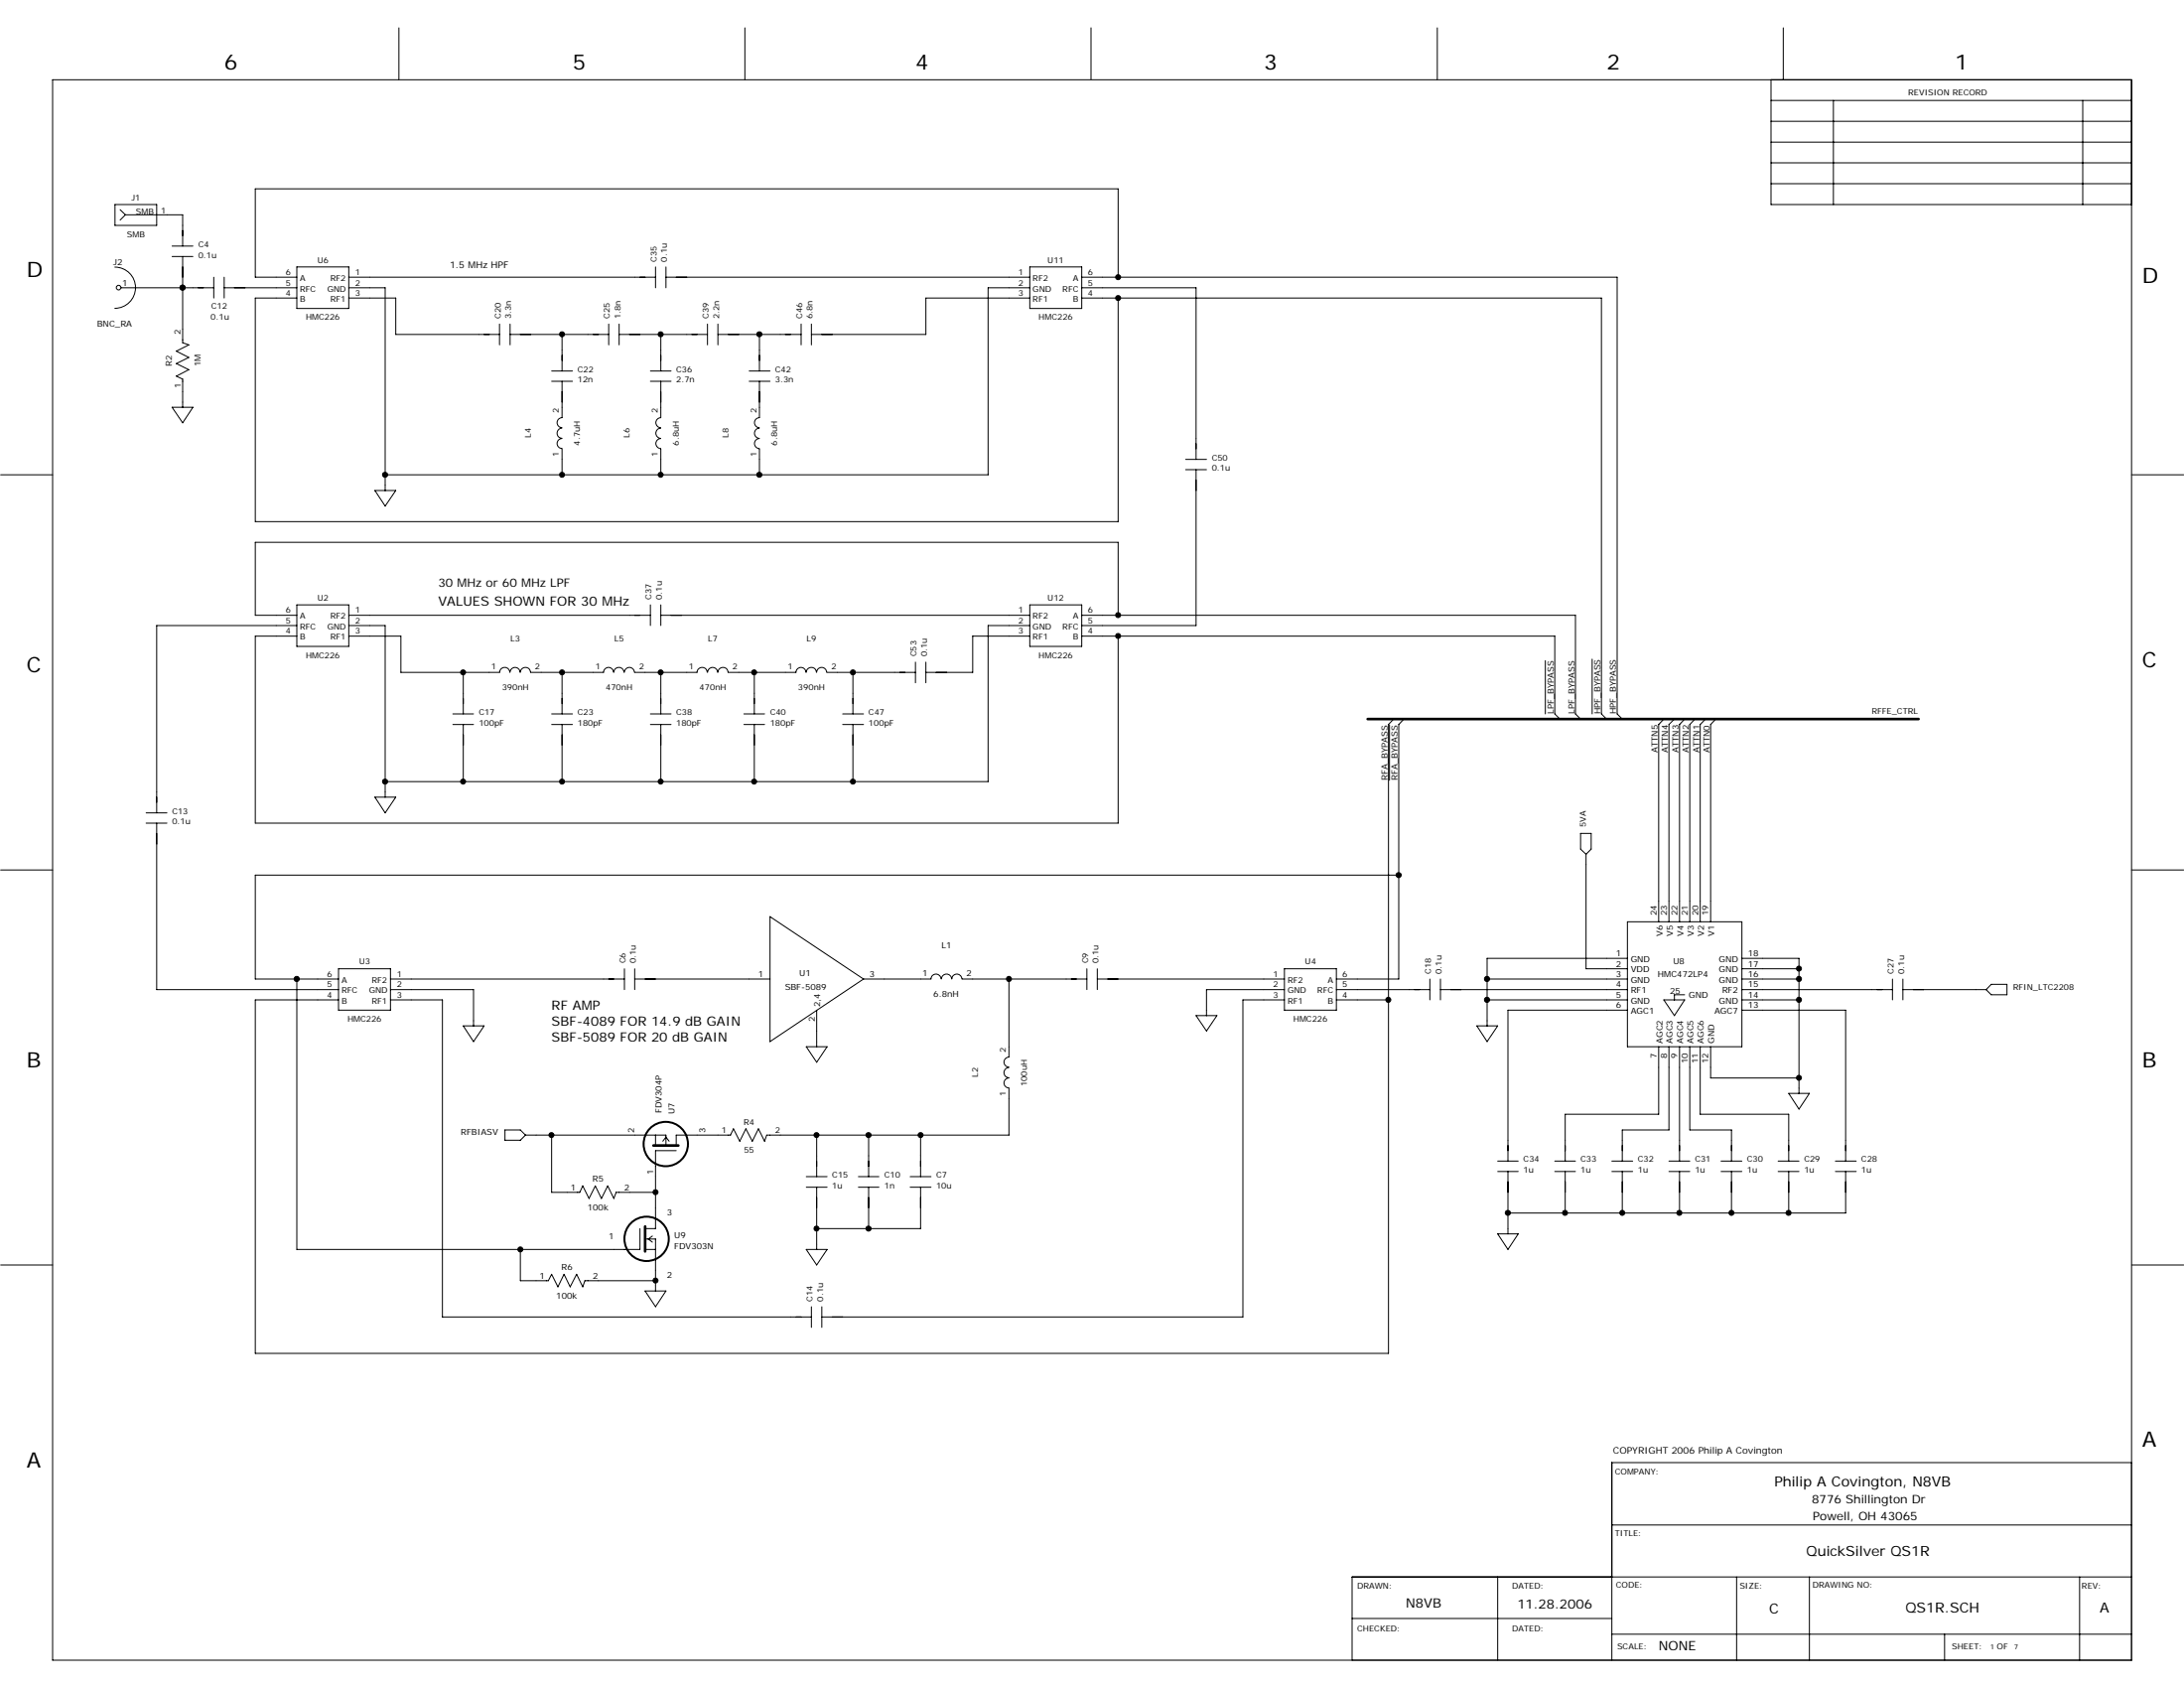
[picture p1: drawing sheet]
<svg xmlns="http://www.w3.org/2000/svg" width="279mm" height="216mm" viewBox="0 0 279 216" stroke-linecap="round" stroke-linejoin="round" font-family="sans-serif">
<g fill="none" stroke="#000" stroke-width=".13">
<path d="M6.7 10.2h266v202.1h-266zM51 3.6v6.6M95.3 3.6v6.6M139.6 3.6v6.6M183.9 3.6v6.6M226.6 10.2v16h46.1M226.6 15.5h46.1M226.6 12.8h46.1M226.6 18.2h46.1M228.1 3.6v6.6M234.5 12.8v13.4M266.4 12.8v13.4"/>
<path d="M14.7 34.2a2.64 2.64 0 0 1 2.6 2.6 2.64 2.64 0 0 1-2.6 2.6M14.7 26.2h5.3v2.6h-5.3zM15.4 26.8l.6 .7M15.5 36.8h11.8M16 27.5h7.4v4M16 27.5l-.6 .7M22 31.5h2.7M22 32.8h2.7M23.4 36.8h.1M23.4 32.8v11l.8 .3-1.6 .8 1.6 .8-1.6 .8 1.6 .8-1.6 .8 .8 .4v3.6M27.3 35.5v2.6M28.7 36.8h9.3"/>
<path d="M28.7 35.5v2.6M38 34.1h6.6v5.4h-6.6zM38 35.5h-5.3v-11.3h110.3v11.3M38 38.1h-5.3v28.6h110.3v-28.6M44.6 35.5h39.3M44.6 36.8h4.7v25.9M44.6 38.1h6v4.7h13.3M83.9 34.1v2.7M85.2 35.5h46.5M85.2 34.1v2.7M131.7 36.8h-5.3v23.9h-77.1M131.7 34.1h6.7v5.4h-6.7z"/>
<path d="M131.7 38.1h-13.3v4.7h-14.6M138.4 35.5h68.5v55.8l.6 .7M138.4 36.8h14.6v22M138.4 38.1h66.5v53.2l.6 .7M226.6 23.5h46.1M226.6 20.8h46.1M22 52.1h2.7l-1.3 2zM63.9 41.4v2.7M65.3 42.8h12.6M65.3 41.4v2.7M70.6 47.5h2.6M70.6 48.8h2.6"/>
<path d="M71.9 56.1a.64 .64 0 0 0-.6 .6 .64 .64 0 0 0 .6 .7M71.9 54.8a.65 .65 0 0 0-.6 .6 .65 .65 0 0 0 .6 .6M71.9 53.4a.64 .64 0 0 0-.6 .7 .64 .64 0 0 0 .6 .6M71.9 42.8v4.7M71.9 48.8v4.6M71.9 57.4v3.3M77.9 41.4v2.7M79.2 42.8h11.3M79.2 41.4v2.7M83.2 47.5h2.7M83.2 48.8h2.7M84.5 56.1a.65 .65 0 0 0-.6 .6 .65 .65 0 0 0 .6 .7"/>
<path d="M84.5 54.8a.66 .66 0 0 0-.6 .6 .66 .66 0 0 0 .6 .7M84.5 53.4a.65 .65 0 0 0-.6 .7 .65 .65 0 0 0 .6 .6M84.5 42.8v4.7M84.5 48.8v4.6M84.5 57.4v3.3M90.5 41.4v2.7M91.8 42.8h10.7M91.8 41.4v2.7M95.8 47.5h2.7M95.8 48.8h2.7M97.1 56.1a.65 .65 0 0 0-.6 .6 .65 .65 0 0 0 .6 .7M97.1 54.8a.66 .66 0 0 0-.6 .6 .66 .66 0 0 0 .6 .7"/>
<path d="M97.1 53.4a.65 .65 0 0 0-.6 .7 .65 .65 0 0 0 .6 .6M97.2 42.8v4.7M97.2 48.8v4.6M97.2 57.4v3.3M102.5 41.4v2.7M103.8 41.4v2.7M151.7 58.8h2.6M.1 60.7h6.6M38 77.4h6.6v5.3h-6.6zM38 78.7h-5.3v-9.3h110.3v9.3M44.6 78.7h38.6M48 62.7h2.6l-1.3 2z"/>
<path d="M83.2 77.4v2.6M84.5 78.7h47.2M84.5 77.4v2.6M131.7 77.4h6.7v5.3h-6.7zM138.4 78.7h63.1v12.6l.7 .7M151.7 60.1h2.6M153 60.1v19.9h-14.6M272.7 60.7h6.7M38 80h-18v24M38 81.4h-5.3v23.9h110.3v-23.9M44.6 80h4.7v22M44.6 81.4h6.7v4.6h12.6"/>
<path d="M57.9 91.3h2.7M57.9 92.7h2.7M59.3 86v5.3M59.3 92.7v7.3M63.9 86a.65 .65 0 0 1 .7-.6 .65 .65 0 0 1 .6 .6M65.3 86a.64 .64 0 0 1 .6-.6 .64 .64 0 0 1 .6 .6M66.6 86a.65 .65 0 0 1 .6-.6 .65 .65 0 0 1 .7 .6M67.9 86h9.3M70.6 91.3h2.6M70.6 92.7h2.6M71.9 86v5.3M71.9 92.7v7.3"/>
<path d="M77.2 86a.64 .64 0 0 1 .7-.6 .64 .64 0 0 1 .6 .6M78.5 86a.65 .65 0 0 1 .7-.6 .65 .65 0 0 1 .6 .6M79.9 86a.64 .64 0 0 1 .6-.6 .64 .64 0 0 1 .7 .6M81.2 86h8M83.2 91.3h2.7M83.2 92.7h2.7M84.5 86v5.3M84.5 92.7v7.3M89.2 86a.65 .65 0 0 1 .6-.6 .65 .65 0 0 1 .7 .6M90.5 86a.64 .64 0 0 1 .7-.6 .64 .64 0 0 1 .6 .6M91.8 86a.65 .65 0 0 1 .7-.6 .65 .65 0 0 1 .6 .6M93.2 86h8.6"/>
<path d="M95.2 91.3h2.6M95.2 92.7h2.6M96.5 86v5.3M96.5 92.7v7.3M101.8 86a.64 .64 0 0 1 .7-.6 .64 .64 0 0 1 .6 .6M103.1 86a.65 .65 0 0 1 .7-.6 .65 .65 0 0 1 .6 .6M104.5 86a.64 .64 0 0 1 .6-.6 .64 .64 0 0 1 .6 .6M105.8 86h11.3M107.8 91.3h2.7M107.8 92.7h2.7M109.1 86v5.3M109.1 92.7v7.3"/>
<path d="M117.1 84.7v2.6M118.4 84.7v2.6M131.7 80h-5.3v20h-77.1M131.7 81.4h-7.3v4.6h-6M138.4 81.4h60.5v9.9l.7 .7M177.8 92.7v7.1M178.3 92l-.7 .7v80.4h-144.9v-45.2h10.6M179.6 92l-.7 .7v32.5h-7.9M197.7 84.5v6.8M203.7 84.3v7M212.9 92l-.7 .7v25.2M214.2 92l-.7 .7v25.2"/>
<path d="M215.5 92l-.6 .7v25.2M216.8 92l-.6 .7v25.2M218.2 92l-.7 .7v25.2M219.5 92l-.7 .7v25.2M.1 111.3h6.6M18.7 104h2.7M18.7 105.3h2.7M20 105.3v21.3h23.3M48 102h2.6l-1.3 2zM98.5 117.2l12 8-12 8zM178.9 111.9h-146.2v13.3h10.6M202.2 106.6h1.4v2l-.7 .7-.7-.7z"/>
<path d="M202.9 109.3v14.6h5.3M208.2 117.9h14.6v16h-14.6zM272.7 111.3h6.7M38 125.2v34.6h43.9v-2.7M43.3 123.9h6.7v5.3h-6.7zM50 125.2h29.9M50 126.6h10.6v4.6M50 127.9h6.6v40.5h47.2M59.3 131.2h2.6l-1.3 2zM79.9 123.9v2.7M81.2 125.2h17.3M81.2 123.9v2.7"/>
<path d="M103.1 133.9h2.7l-1.3 2zM104.5 129.2v4.7M110.5 125.2h8.6M119.1 125.2a.65 .65 0 0 1 .7-.6 .65 .65 0 0 1 .6 .6M120.4 125.2a.66 .66 0 0 1 .7-.6 .66 .66 0 0 1 .7 .6 .66 .66 0 0 1 .6-.6 .66 .66 0 0 1 .7 .6M123.1 125.2h15.9M129.1 137.9a.64 .64 0 0 0-.7 .6 .64 .64 0 0 0 .7 .6M129.1 136.5a.65 .65 0 0 0-.7 .7 .65 .65 0 0 0 .7 .6M129.1 125.2v10a.64 .64 0 0 0-.7 .6 .64 .64 0 0 0 .7 .7M129.1 139.2v6h-31l-.3 .8-.8-1.6-.8 1.6-.8-1.6-.8 1.6-.8-1.6-.3 .8h-7v1.3M139 123.9v2.7M140.4 125.2h23.9"/>
<path d="M140.4 123.9v2.7M153 129.9h2.7l-1.4 2zM164.3 123.9h6.7v5.3h-6.7zM164.3 126.6h-10v3.3M164.3 127.9h-5.3v40.5h-53.9M171 126.6h11.9M171 127.9h6.6M182.9 125.2v2.7M184.3 126.6h23.9M184.3 125.2v2.7M188.9 131.2h2.7l-1.4 2zM190.2 125.2h18"/>
<path d="M190.2 127.9h18M208.2 129.2h-15.3v19.3M208.2 122.6h-18v8.6M212.2 133.9v8.6h-12v6M212.9 127.9h2.6l-1.3 2zM213.5 133.9v10.6h-6v4M214.2 127.2h.1M214.2 127.2h1.3M214.2 127.2v.7M214.9 133.9v14.6M216.2 133.9v10.6h5.3v4M217.5 133.9v8.6h11.3v6"/>
<path d="M218.8 133.9v4h11.3M222.8 125.2h7.3M222.8 129.2h13.3v19.3M222.8 123.9h7.3M222.8 126.6h19.3M222.8 127.9h7.3M222.8 122.6h7.3v17.2M228.8 139.8h2.7l-1.4 2.1zM242.1 125.2v2.7M243.4 126.6h10.7M243.4 125.2v2.7M254.7 125.9h2.1v1.3h-2.1l-.6-.6z"/>
<path d="M64.6 144.5h2l.6 .7-.6 .6h-2zM66.6 159.8v4h3.5l.5-.8 .8 1.6 .8-1.6 .7 1.6 .9-1.6 .7 1.6 .3-.8h9.1M67.2 145.2h18v1.3M70.6 145.2v7.3h3.6l.3-.8 .9 1.6 .8-1.6 .7 1.6 .8-1.6 .8 1.6 .3-.8h5.1M82.5 158.5h1.4v6.6M82.5 159.8h1.4M83.5 158.1l-.6 .4 .6 .4M83.9 155.8h.1M83.9 145.2v1.3M84.8 146l.4-.6 .4 .6M86.5 147.2h-2.6v9.9h-1.4M103.1 150.5h2.7"/>
<path d="M103.1 151.8h2.7M103.1 159.8h2.7l-1.3 2zM104.5 145.2v5.3M104.5 151.8v8M109.8 150.5h2.6M109.8 151.8h2.6M111.1 145.2v5.3M111.1 151.8v5.3M116.4 150.5h2.7M116.4 151.8h2.7M117.8 145.2v5.3M117.8 151.8v5.3h-13.3"/>
<path d="M191.6 148.5h2.6M191.6 149.8h2.6M191.6 157.8h2.6l-1.3 2zM192.9 149.8v8M198.9 148.5h2.6M198.9 149.8h2.6M200.2 149.8v5.4M206.2 148.5h2.7M206.2 149.8h2.7M207.5 149.8v5.4M213.5 148.5h2.7M213.5 149.8h2.7"/>
<path d="M214.9 149.8v5.4M220.2 148.5h2.6M220.2 149.8h2.6M221.5 149.8v5.4M227.5 148.5h2.6M227.5 149.8h2.6M228.8 149.8v5.4M234.8 148.5h2.7M234.8 149.8h2.7M236.1 149.8v5.4h-43.2M.1 161.8h6.6M82.5 165.1h2.7l-1.3 2z"/>
<path d="M103.8 167.1v2.7M105.1 167.1v2.7M272.7 161.8h6.7M206.2 195.1h66.5M272.7 187.1h-66.5v25.2M173 207h33.2M191.6 201.7v10.6M206.2 209h66.5M222.2 201.7v10.6M231.5 201.7v10.6M248.8 209v3.3M266 201.7v10.6"/>
<path d="M272.7 201.7h-99.7v10.6"/>
<circle cx="15.2" cy="36.8" r=".3"/>
</g>
<g fill="none" stroke="#000" stroke-width=".25">
<circle cx="82.7" cy="158.5" r="2.84"/>
<circle cx="85.2" cy="146.3" r="2.84"/>
</g>
<path d="M175 92h70.4M82.5 156.9v3.2M83.6 146.5h3.2" fill="none" stroke="#000" stroke-width=".34"/>
<g fill="#000" stroke="#000" stroke-width=".13">
<circle cx="23.4" cy="36.8" r=".33"/>
<circle cx="143" cy="35.5" r=".32"/>
<circle cx="143" cy="38.1" r=".32"/>
<circle cx="71.9" cy="42.8" r=".32"/>
<circle cx="84.5" cy="42.8" r=".32"/>
<circle cx="97.1" cy="42.8" r=".33"/>
<circle cx="49.3" cy="60.7" r=".33"/>
<circle cx="71.9" cy="60.7" r=".32"/>
<circle cx="84.5" cy="60.7" r=".32"/>
<circle cx="97.1" cy="60.7" r=".33"/>
<circle cx="143" cy="78.7" r=".32"/>
<circle cx="49.3" cy="100" r=".33"/>
<circle cx="59.2" cy="86" r=".32"/>
<circle cx="59.2" cy="100" r=".32"/>
<circle cx="71.9" cy="86" r=".32"/>
<circle cx="71.9" cy="100" r=".32"/>
<circle cx="84.5" cy="86" r=".32"/>
<circle cx="84.5" cy="100" r=".32"/>
<circle cx="96.5" cy="86" r=".32"/>
<circle cx="96.5" cy="100" r=".32"/>
<circle cx="109.1" cy="86" r=".32"/>
<circle cx="109.1" cy="100" r=".32"/>
<circle cx="143" cy="81.3" r=".32"/>
<circle cx="178.9" cy="111.9" r=".33"/>
<circle cx="38" cy="125.2" r=".33"/>
<circle cx="129.1" cy="125.2" r=".32"/>
<circle cx="177.6" cy="127.9" r=".32"/>
<circle cx="190.2" cy="127.9" r=".33"/>
<circle cx="190.2" cy="125.2" r=".33"/>
<circle cx="230.1" cy="127.9" r=".32"/>
<circle cx="230.1" cy="125.2" r=".32"/>
<circle cx="230.1" cy="137.9" r=".32"/>
<circle cx="230.1" cy="123.9" r=".32"/>
<circle cx="66.6" cy="159.8" r=".32"/>
<circle cx="70.5" cy="145.2" r=".32"/>
<circle cx="83.9" cy="152.5" r=".32"/>
<circle cx="104.5" cy="157.1" r=".32"/>
<circle cx="104.5" cy="145.2" r=".32"/>
<circle cx="111.1" cy="157.1" r=".33"/>
<circle cx="111.1" cy="145.2" r=".33"/>
<circle cx="117.8" cy="145.2" r=".32"/>
<circle cx="192.9" cy="155.1" r=".33"/>
<circle cx="200.2" cy="155.1" r=".32"/>
<circle cx="207.5" cy="155.1" r=".32"/>
<circle cx="214.8" cy="155.1" r=".32"/>
<circle cx="221.5" cy="155.1" r=".32"/>
<circle cx="228.8" cy="155.1" r=".32"/>
<circle cx="83.9" cy="163.8" r=".32"/>
</g>
<g font-size="2.7">
<text x="28.7" y="8.9">6</text>
<text x="73.2" y="8.9">5</text>
<text x="117.1" y="8.9">4</text>
<text x="161.7" y="8.9">3</text>
<text x="205.5" y="8.9">2</text>
<text x="250.1" y="8.9">1</text>
<text x="3.4" y="35.5">D</text>
<text x="274" y="36.2">D</text>
<text x="3.4" y="86">C</text>
<text x="274" y="85.3">C</text>
<text x="3.4" y="136.5">B</text>
<text x="274" y="136.5">B</text>
<text x="274" y="185.1">A</text>
<text x="3.4" y="187.7">A</text>
</g>
<g font-size="1.8">
<text x="227" y="190.1">Philip A Covington, N8VB</text>
<text x="231.1" y="199.1">QuickSilver QS1R</text>
<text x="226.3" y="206.4">C</text>
<text x="243.8" y="206.2">QS1R.SCH</text>
<text x="268.6" y="206.2">A</text>
</g>
<g font-size="1.7">
<text x="56" y="77.5">VALUES SHOWN FOR 30 MHz</text>
<text x="70.6" y="131.2">SBF-4089 FOR 14.9 dB GAIN</text>
<text x="70.6" y="129.2">RF AMP</text>
<text x="70.6" y="133.2">SBF-5089 FOR 20 dB GAIN</text>
<text x="179.9" y="205.6">N8VB</text>
<text x="194.1" y="205.8">11.28.2006</text>
<text x="212.2" y="211.1">NONE</text>
</g>
<g font-size="1.5">
<text x="56" y="75.1">30 MHz or 60 MHz LPF</text>
<text x="231.8" y="192.3">8776 Shillington Dr</text>
<text x="231.9" y="194.4">Powell, OH 43065</text>
</g>
<g font-size="1.2">
<text x="57.5" y="34.3">1.5 MHz HPF</text>
<text x="206.4" y="185.9">COPYRIGHT 2006 Philip A Covington</text>
</g>
<g font-size="1.1">
<text x="14.5" y="33.9">J2</text>
<text x="12.4" y="41.8">BNC_RA</text>
<text x="15.6" y="36.6">1</text>
<text x="22" y="46.8" transform="rotate(-90 22 46.8)">R2</text>
<text x="23.1" y="42.8" transform="rotate(-90 23.1 42.8)">2</text>
<text x="25.7" y="46.9" transform="rotate(-90 25.7 46.9)">1M</text>
<text x="23.1" y="49.6" transform="rotate(-90 23.1 49.6)">1</text>
<text x="198.8" y="91.3" transform="rotate(-90 198.8 91.3)">LPF_BYPASS</text>
<text x="201.4" y="91.3" transform="rotate(-90 201.4 91.3)">LPF_BYPASS</text>
<text x="204.7" y="91.3" transform="rotate(-90 204.7 91.3)">HPF_BYPASS</text>
<text x="206.7" y="91.3" transform="rotate(-90 206.7 91.3)">HPF_BYPASS</text>
<text x="177.5" y="99.8" transform="rotate(-90 177.5 99.8)">RFA_BYPASS</text>
<text x="178.8" y="99.8" transform="rotate(-90 178.8 99.8)">RFA_BYPASS</text>
<text x="212.1" y="96.2" transform="rotate(-90 212.1 96.2)">ATTN5</text>
<text x="213.4" y="96.2" transform="rotate(-90 213.4 96.2)">ATTN4</text>
<text x="214.7" y="96.2" transform="rotate(-90 214.7 96.2)">ATTN3</text>
<text x="216" y="96.2" transform="rotate(-90 216 96.2)">ATTN2</text>
<text x="217.4" y="96.2" transform="rotate(-90 217.4 96.2)">ATTN1</text>
<text x="218.7" y="96.3" transform="rotate(-90 218.7 96.3)">ATTN0</text>
<text x="211.9" y="117.1" transform="rotate(-90 211.9 117.1)">24</text>
<text x="212.7" y="119.8" transform="rotate(-90 212.7 119.8)">V6</text>
<text x="213.3" y="117.1" transform="rotate(-90 213.3 117.1)">23</text>
<text x="214" y="119.8" transform="rotate(-90 214 119.8)">V5</text>
<text x="214.6" y="117.1" transform="rotate(-90 214.6 117.1)">22</text>
<text x="215.3" y="119.8" transform="rotate(-90 215.3 119.8)">V4</text>
<text x="215.9" y="117.1" transform="rotate(-90 215.9 117.1)">21</text>
<text x="216.7" y="119.8" transform="rotate(-90 216.7 119.8)">V3</text>
<text x="217.3" y="117.1" transform="rotate(-90 217.3 117.1)">20</text>
<text x="218" y="119.8" transform="rotate(-90 218 119.8)">V2</text>
<text x="218.6" y="117.1" transform="rotate(-90 218.6 117.1)">19</text>
<text x="219.3" y="119.8" transform="rotate(-90 219.3 119.8)">V1</text>
<text x="97" y="125">1</text>
<text x="102.3" y="124.8">U1</text>
<text x="111.3" y="125">3</text>
<text x="118" y="124.8">1</text>
<text x="120.4" y="121.2">L1</text>
<text x="123.6" y="124.8">2</text>
<text x="206.7" y="123.7">2</text>
<text x="206.7" y="125">3</text>
<text x="206.7" y="122.3">1</text>
<text x="208.6" y="123.1">GND</text>
<text x="208.6" y="124.4">VDD</text>
<text x="208.6" y="125.7">GND</text>
<text x="212.1" y="125">HMC472LP4</text>
<text x="214" y="123.4">U8</text>
<text x="219.9" y="125.7">GND</text>
<text x="219.9" y="124.4">GND</text>
<text x="219.9" y="123.1">GND</text>
<text x="223.6" y="125">16</text>
<text x="223.6" y="123.7">17</text>
<text x="223.6" y="122.3">18</text>
<text x="100.4" y="126.6">SBF-5089</text>
<text x="104.2" y="130.7" transform="rotate(-90 104.2 130.7)">2</text>
<text x="104.9" y="128.8" transform="rotate(-90 104.9 128.8)">2,4</text>
<text x="119.4" y="127.5">6.8nH</text>
<text x="206.7" y="126.3">4</text>
<text x="206.7" y="127.6">5</text>
<text x="206.7" y="128.9">6</text>
<text x="208.6" y="127">RF1</text>
<text x="208.6" y="128.4">GND</text>
<text x="208.6" y="129.7">AGC1</text>
<text x="213.6" y="127.1">25</text>
<text x="216" y="127.6">GND</text>
<text x="219.4" y="129.7">AGC7</text>
<text x="219.9" y="128.4">GND</text>
<text x="220.3" y="127">RF2</text>
<text x="223.6" y="128.9">13</text>
<text x="223.6" y="127.6">14</text>
<text x="223.6" y="126.3">15</text>
<text x="211.9" y="135.4" transform="rotate(-90 211.9 135.4)">7</text>
<text x="212.7" y="133.5" transform="rotate(-90 212.7 133.5)">AGC2</text>
<text x="213.3" y="135.3" transform="rotate(-90 213.3 135.3)">8</text>
<text x="214" y="133.5" transform="rotate(-90 214 133.5)">AGC3</text>
<text x="214.6" y="135.3" transform="rotate(-90 214.6 135.3)">9</text>
<text x="215.3" y="133.5" transform="rotate(-90 215.3 133.5)">AGC4</text>
<text x="215.9" y="136" transform="rotate(-90 215.9 136)">10</text>
<text x="216.7" y="133.5" transform="rotate(-90 216.7 133.5)">AGC5</text>
<text x="217.3" y="136" transform="rotate(-90 217.3 136)">11</text>
<text x="218" y="133.5" transform="rotate(-90 218 133.5)">AGC6</text>
<text x="218.6" y="136" transform="rotate(-90 218.6 136)">12</text>
<text x="219.3" y="133.5" transform="rotate(-90 219.3 133.5)">GND</text>
<text x="84.7" y="142.4" transform="rotate(-90 84.7 142.4)">FDV304P</text>
<text x="86.3" y="142.5" transform="rotate(-90 86.3 142.5)">U7</text>
<text x="58.9" y="145.2">RFBIASV</text>
<text x="81.1" y="144.9" transform="rotate(-90 81.1 144.9)">2</text>
<text x="90.3" y="144.9" transform="rotate(-90 90.3 144.9)">3</text>
<text x="73" y="152.3">1</text>
<text x="75.2" y="154.8">100k</text>
<text x="75.8" y="151.2">R5</text>
<text x="79.9" y="152.2">2</text>
<text x="83.6" y="150.2" transform="rotate(-90 83.6 150.2)">1</text>
<text x="85.3" y="155.4">3</text>
<text x="77.9" y="158.5">1</text>
<text x="86.3" y="158.3">U9</text>
<text x="86.3" y="159.7">FDV303N</text>
<text x="69" y="163.6">1</text>
<text x="71.2" y="166.1">100k</text>
<text x="71.8" y="162.5">R6</text>
<text x="75.9" y="163.5">2</text>
<text x="85.3" y="163.4">2</text>
</g>
<g font-size="1">
<text x="244.1" y="12.2">REVISION RECORD</text>
<text x="16.8" y="25.6">J1</text>
<text x="17.4" y="27.5">SMB</text>
<text x="20.6" y="27.3">1</text>
<text x="16.2" y="30.3">SMB</text>
<text x="25.4" y="31.6">C4</text>
<text x="25.4" y="33">0.1u</text>
<text x="36.5" y="35.2">6</text>
<text x="38.4" y="35.9">A</text>
<text x="40.6" y="33.6">U6</text>
<text x="42.2" y="35.9">RF2</text>
<text x="45.4" y="35.2">1</text>
<text x="84" y="33.5" transform="rotate(-90 84 33.5)">C35</text>
<text x="85.3" y="33.5" transform="rotate(-90 85.3 33.5)">0.1u</text>
<text x="130.3" y="35.2">1</text>
<text x="132.1" y="35.9">RF2</text>
<text x="134" y="33.6">U11</text>
<text x="137.3" y="35.9">A</text>
<text x="139.2" y="35.2">6</text>
<text x="27" y="40.9">0.1u</text>
<text x="27" y="39.5">C12</text>
<text x="36.5" y="37.9">4</text>
<text x="36.5" y="36.5">5</text>
<text x="38.4" y="38.6">B</text>
<text x="38.4" y="37.3">RFC</text>
<text x="39.1" y="40.9">HMC226</text>
<text x="41.9" y="37.3">GND</text>
<text x="42.2" y="38.6">RF1</text>
<text x="45.4" y="36.5">2</text>
<text x="45.4" y="37.9">3</text>
<text x="64.1" y="40.8" transform="rotate(-90 64.1 40.8)">C20</text>
<text x="65.4" y="40.8" transform="rotate(-90 65.4 40.8)">3.3n</text>
<text x="78" y="40.8" transform="rotate(-90 78 40.8)">C25</text>
<text x="79.4" y="40.8" transform="rotate(-90 79.4 40.8)">1.8n</text>
<text x="90.7" y="40.8" transform="rotate(-90 90.7 40.8)">C39</text>
<text x="92" y="40.8" transform="rotate(-90 92 40.8)">2.2n</text>
<text x="102.6" y="40.8" transform="rotate(-90 102.6 40.8)">C46</text>
<text x="104" y="40.8" transform="rotate(-90 104 40.8)">6.8n</text>
<text x="130.3" y="36.5">2</text>
<text x="130.3" y="37.9">3</text>
<text x="132.1" y="37.3">GND</text>
<text x="132.1" y="38.6">RF1</text>
<text x="132.9" y="40.9">HMC226</text>
<text x="135.9" y="37.3">RFC</text>
<text x="137.3" y="38.6">B</text>
<text x="139.2" y="37.9">4</text>
<text x="139.2" y="36.5">5</text>
<text x="73.9" y="47.6">C22</text>
<text x="86.5" y="47.6">C36</text>
<text x="99.2" y="47.6">C42</text>
<text x="71.5" y="52.9" transform="rotate(-90 71.5 52.9)">2</text>
<text x="73.9" y="48.9">12n</text>
<text x="84.1" y="52.9" transform="rotate(-90 84.1 52.9)">2</text>
<text x="86.5" y="48.9">2.7n</text>
<text x="96.8" y="52.9" transform="rotate(-90 96.8 52.9)">2</text>
<text x="99.2" y="48.9">3.3n</text>
<text x="67.9" y="56" transform="rotate(-90 67.9 56)">L4</text>
<text x="71.5" y="58.5" transform="rotate(-90 71.5 58.5)">1</text>
<text x="74.2" y="57" transform="rotate(-90 74.2 57)">4.7uH</text>
<text x="80.5" y="56" transform="rotate(-90 80.5 56)">L6</text>
<text x="84.1" y="58.5" transform="rotate(-90 84.1 58.5)">1</text>
<text x="86.8" y="57" transform="rotate(-90 86.8 57)">6.8uH</text>
<text x="93.2" y="56" transform="rotate(-90 93.2 56)">L8</text>
<text x="96.8" y="58.5" transform="rotate(-90 96.8 58.5)">1</text>
<text x="99.4" y="57" transform="rotate(-90 99.4 57)">6.8uH</text>
<text x="155" y="58.9">C50</text>
<text x="155" y="60.2">0.1u</text>
<text x="40.6" y="76.8">U2</text>
<text x="83.3" y="76.7" transform="rotate(-90 83.3 76.7)">C37</text>
<text x="84.7" y="76.7" transform="rotate(-90 84.7 76.7)">0.1u</text>
<text x="134" y="76.8">U12</text>
<text x="36.5" y="81.1">4</text>
<text x="36.5" y="79.8">5</text>
<text x="36.5" y="78.4">6</text>
<text x="38.4" y="81.8">B</text>
<text x="38.4" y="80.5">RFC</text>
<text x="38.4" y="79.2">A</text>
<text x="41.9" y="80.5">GND</text>
<text x="42.2" y="79.2">RF2</text>
<text x="42.2" y="81.8">RF1</text>
<text x="45.4" y="78.4">1</text>
<text x="45.4" y="79.8">2</text>
<text x="45.4" y="81.1">3</text>
<text x="65.3" y="82">L3</text>
<text x="78.6" y="82">L5</text>
<text x="90.6" y="82">L7</text>
<text x="103.2" y="82">L9</text>
<text x="117.2" y="84" transform="rotate(-90 117.2 84)">C53</text>
<text x="118.6" y="84" transform="rotate(-90 118.6 84)">0.1u</text>
<text x="130.3" y="78.4">1</text>
<text x="130.3" y="79.8">2</text>
<text x="130.3" y="81.1">3</text>
<text x="132.1" y="79.2">RF2</text>
<text x="132.1" y="80.5">GND</text>
<text x="132.1" y="81.8">RF1</text>
<text x="135.9" y="80.5">RFC</text>
<text x="137.3" y="81.8">B</text>
<text x="137.3" y="79.2">A</text>
<text x="139.2" y="81.1">4</text>
<text x="139.2" y="79.8">5</text>
<text x="139.2" y="78.4">6</text>
<text x="39.1" y="84.2">HMC226</text>
<text x="62.8" y="85.6">1</text>
<text x="64.2" y="88.3">390nH</text>
<text x="68.4" y="85.6">2</text>
<text x="76.2" y="85.6">1</text>
<text x="77.5" y="88.3">470nH</text>
<text x="81.7" y="85.6">2</text>
<text x="88.1" y="85.6">1</text>
<text x="89.5" y="88.3">470nH</text>
<text x="93.7" y="85.6">2</text>
<text x="100.8" y="85.6">1</text>
<text x="102.1" y="88.3">390nH</text>
<text x="106.3" y="85.6">2</text>
<text x="132.9" y="84.2">HMC226</text>
<text x="61.3" y="91.5">C17</text>
<text x="61.3" y="92.8">100pF</text>
<text x="73.9" y="91.5">C23</text>
<text x="73.9" y="92.8">180pF</text>
<text x="86.5" y="91.5">C38</text>
<text x="86.5" y="92.8">180pF</text>
<text x="98.5" y="91.5">C40</text>
<text x="98.5" y="92.8">180pF</text>
<text x="111.1" y="91.5">C47</text>
<text x="111.1" y="92.8">100pF</text>
<text x="239.4" y="91.3">RFFE_CTRL</text>
<text x="22" y="104.1">C13</text>
<text x="22" y="105.4">0.1u</text>
<text x="202.9" y="105.8" transform="rotate(-90 202.9 105.8)">5VA</text>
<text x="41.8" y="125">6</text>
<text x="43.7" y="125.7">A</text>
<text x="46" y="123.4">U3</text>
<text x="47.5" y="125.7">RF2</text>
<text x="50.8" y="125">1</text>
<text x="80" y="123.2" transform="rotate(-90 80 123.2)">C6</text>
<text x="81.4" y="123.2" transform="rotate(-90 81.4 123.2)">0.1u</text>
<text x="139.2" y="123.2" transform="rotate(-90 139.2 123.2)">C9</text>
<text x="140.5" y="123.2" transform="rotate(-90 140.5 123.2)">0.1u</text>
<text x="162.9" y="125">1</text>
<text x="164.7" y="125.7">RF2</text>
<text x="167" y="123.4">U4</text>
<text x="169.9" y="125.7">A</text>
<text x="171.7" y="125">6</text>
<text x="183" y="124.6" transform="rotate(-90 183 124.6)">C18</text>
<text x="184.4" y="124.6" transform="rotate(-90 184.4 124.6)">0.1u</text>
<text x="242.2" y="124.6" transform="rotate(-90 242.2 124.6)">C27</text>
<text x="243.6" y="124.6" transform="rotate(-90 243.6 124.6)">0.1u</text>
<text x="41.8" y="127.6">4</text>
<text x="41.8" y="126.3">5</text>
<text x="43.7" y="128.4">B</text>
<text x="43.7" y="127">RFC</text>
<text x="44.5" y="130.7">HMC226</text>
<text x="47.2" y="127">GND</text>
<text x="47.5" y="128.4">RF1</text>
<text x="50.8" y="126.3">2</text>
<text x="50.8" y="127.6">3</text>
<text x="162.9" y="126.3">2</text>
<text x="162.9" y="127.6">3</text>
<text x="164.7" y="127">GND</text>
<text x="164.7" y="128.4">RF1</text>
<text x="165.5" y="130.7">HMC226</text>
<text x="168.5" y="127">RFC</text>
<text x="169.9" y="128.4">B</text>
<text x="171.7" y="127.6">4</text>
<text x="171.7" y="126.3">5</text>
<text x="257.5" y="126.6">RFIN_LTC2208</text>
<text x="125.1" y="137.8" transform="rotate(-90 125.1 137.8)">L2</text>
<text x="128.7" y="134.7" transform="rotate(-90 128.7 134.7)">2</text>
<text x="95.1" y="143.8">R4</text>
<text x="128.7" y="140.3" transform="rotate(-90 128.7 140.3)">1</text>
<text x="131.4" y="138.9" transform="rotate(-90 131.4 138.9)">100uH</text>
<text x="92.3" y="144.9">1</text>
<text x="95.2" y="147.5">55</text>
<text x="99.2" y="144.9">2</text>
<text x="194.9" y="148.6">C34</text>
<text x="194.9" y="150">1u</text>
<text x="202.2" y="148.6">C33</text>
<text x="202.2" y="150">1u</text>
<text x="209.5" y="148.6">C32</text>
<text x="209.5" y="150">1u</text>
<text x="216.8" y="148.6">C31</text>
<text x="216.8" y="150">1u</text>
<text x="223.5" y="148.6">C30</text>
<text x="223.5" y="150">1u</text>
<text x="230.8" y="148.6">C29</text>
<text x="230.8" y="150">1u</text>
<text x="238.1" y="148.6">C28</text>
<text x="238.1" y="150">1u</text>
<text x="106.5" y="150.6">C15</text>
<text x="106.5" y="152">1u</text>
<text x="113.1" y="150.6">C10</text>
<text x="113.1" y="152">1n</text>
<text x="119.8" y="150.6">C7</text>
<text x="119.8" y="152">10u</text>
<text x="103.9" y="166.5" transform="rotate(-90 103.9 166.5)">C14</text>
<text x="105.3" y="166.5" transform="rotate(-90 105.3 166.5)">0.1u</text>
<text x="206.6" y="188.6">COMPANY:</text>
<text x="206.6" y="196.5">TITLE:</text>
<text x="173.6" y="203.2">DRAWN:</text>
<text x="193.4" y="203.2">DATED:</text>
<text x="206.7" y="203">CODE:</text>
<text x="222.5" y="203.2">SIZE:</text>
<text x="231.9" y="203">DRAWING NO:</text>
<text x="266.3" y="203.2">REV:</text>
<text x="173.6" y="208.6">CHECKED:</text>
<text x="193.4" y="208.6">DATED:</text>
<text x="206.9" y="211">SCALE:</text>
<text x="249.7" y="211">SHEET:</text>
<text x="255.5" y="211">OF</text>
</g>
<g font-size=".9">
<text x="254.6" y="211">1</text>
<text x="257.7" y="211">7</text>
</g>
</svg>
